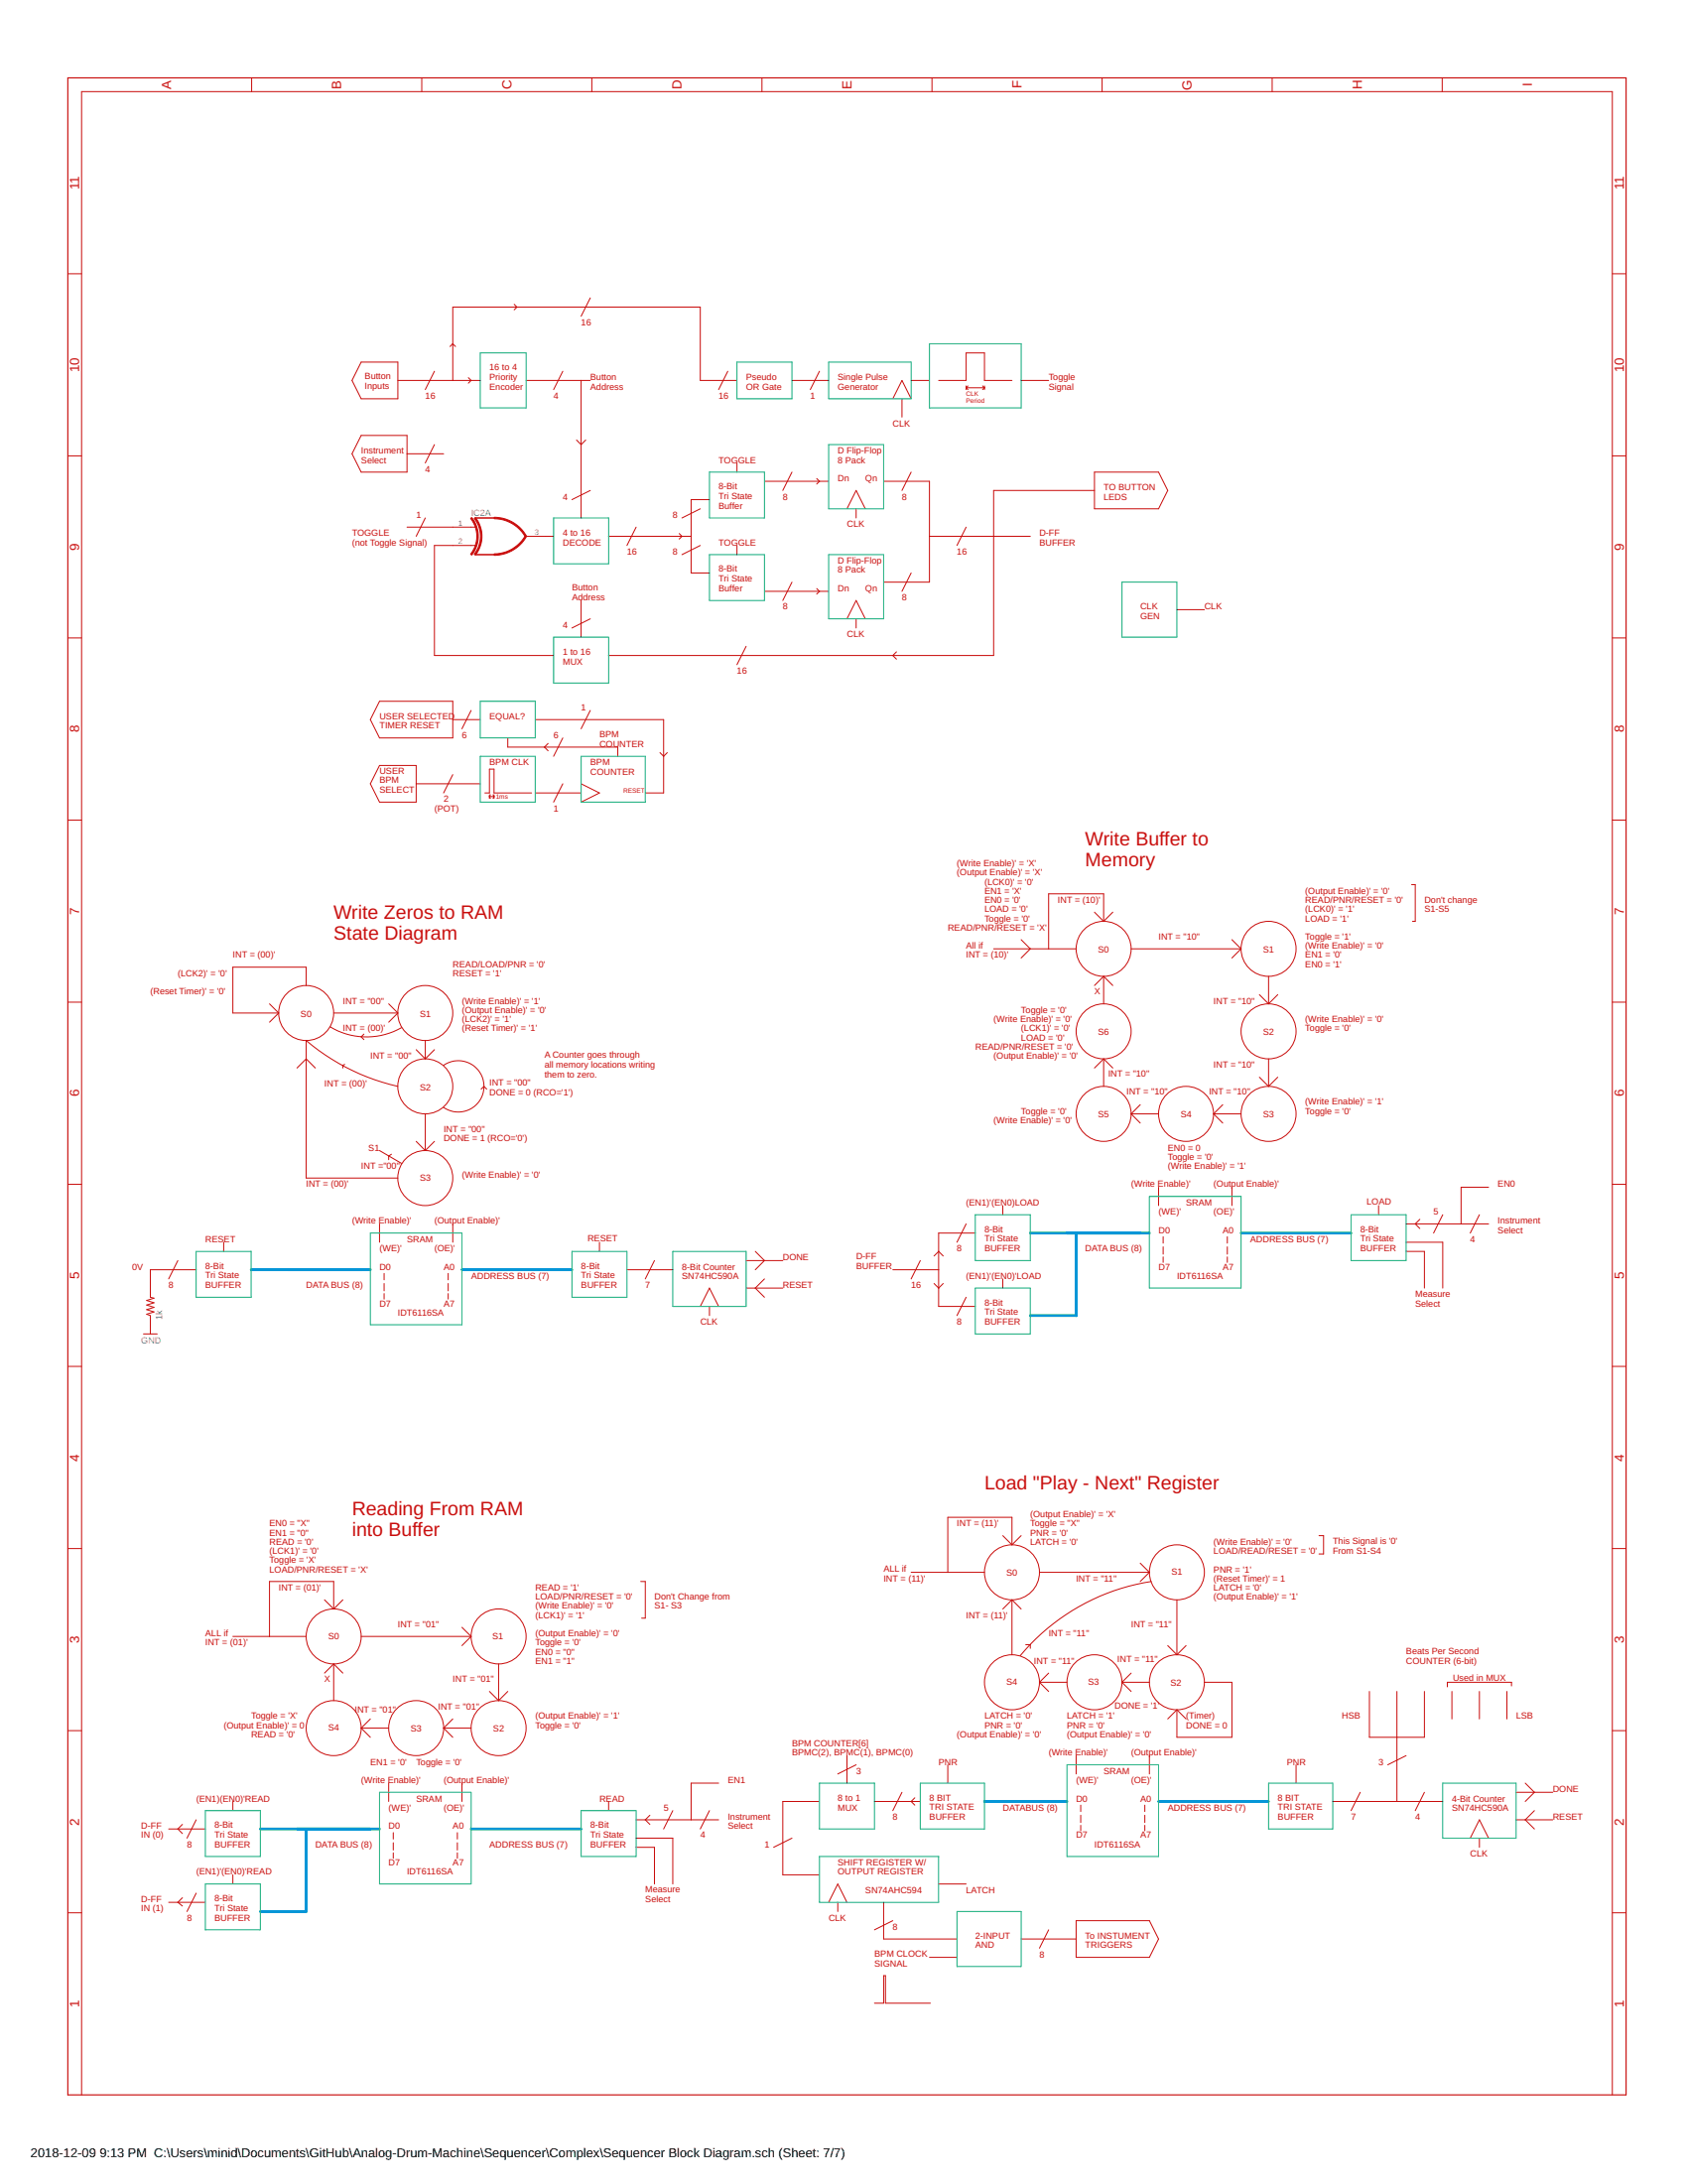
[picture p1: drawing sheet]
<svg xmlns="http://www.w3.org/2000/svg" width="467mm" height="605mm" viewBox="0 0 467 605" stroke-linecap="round" stroke-linejoin="round" font-family="sans-serif">
<g fill="none" stroke="#c90d0c" stroke-width=".27">
<path d="M69.7 21.6v3.8M116.9 21.6v3.8M164 21.6v3.8M211.1 21.6v3.8M258.2 21.6v3.8M305.4 21.6v3.8M352.5 21.6v3.8M399.6 21.6v3.8M18.8 75.8h3.8M446.7 75.8h3.9M124.7 96l.8-.8 .7 .8M142.5 84.3l.7 .8-.7 .7"/>
<path d="M163.6 82.5l-2.6 5.1M100.1 100.3h10.1v10.2h-10.1l-2.6-5.1zM110.2 105.4h22.9M120.4 102.8l-2.6 5.1M125.5 105.4v-20.3h68.5v20.3h10.2M129.8 104.6l.7 .8-.7 .8M145.8 105.4h17.8M155.9 102.8l-2.5 5.1M161 105.4v38.1M201.7 102.8l-2.6 5.1M219.4 105.4h10.2M227.1 102.8l-2.6 5.1"/>
<path d="M247.4 110.5l2.5-5.1 2.6 5.1M249.9 110.5v5M252.5 105.4h5M260.1 105.4h7.6v-7.6h5.1v7.6h7.6M267.7 106.9v1M267.7 107.4l.5 .5M267.7 107.4h5.1M268.2 106.9l-.5 .5M272.3 106.9l.5 .5M272.8 106.9v1M272.8 107.4l-.5 .5M282.9 105.4h7.7"/>
<path d="M18.8 126.3h3.8M100.1 120.6h12.7v10.2h-12.7l-2.6-5.1zM112.8 125.7h10.1M120.4 123.2l-2.6 5M159.7 121.9l1.3 1.3 1.3-1.3M163.6 135.9l-5.1 2.5M196.6 138.4h-5.1v20.3h5.1M204.2 128.2v2.6M211.8 133.3h17.8M219.4 130.8l-2.5 5.1M226.3 132.6l.8 .7-.8 .8M244.8 133.3h12.7v28h-12.7"/>
<path d="M252.5 130.8l-2.6 5.1M303.3 130.8h17.7l2.6 5.1-2.6 5h-17.7zM303.3 135.9h-28v45.7h-106.7M446.7 126.3h3.9M112.8 146h19M117.8 143.5l-2.5 5.1M131.8 151.1h-11.4v30.5h33M145.8 148.6h7.6M168.6 148.6h22.9M176.3 146l-2.6 5.1M188.2 147.8l.8 .8-.8 .7M194 140.9l-5 2.6"/>
<path d="M194 151.1l-5 2.5M204.2 151.1v2.5M234.7 140.9l2.5-5 2.6 5M237.2 140.9v2.6M252.5 158.7l-2.6 5.1M257.5 148.6h28M267.7 146l-2.5 5.1M18.8 176.7h3.8M161 166.3v10.2M163.6 171.4l-5.1 2.6M206.7 179l-2.5 5.1M211.8 163.8h17.8"/>
<path d="M219.4 161.3l-2.5 5M226.3 163l.8 .8-.8 .8M234.7 171.4l2.5-5.1 2.6 5.1M237.2 171.4v2.6M326.1 168.9h7.6M446.7 176.7h3.9M105.2 194.3h20.3v10.1h-20.3l-2.6-5.1zM125.5 199.3h7.6M130.5 196.8l-2.5 5.1M148.3 199.3h35.6v20.4h-5.1M163.6 196.8l-2.6 5.1M248.4 180.6l-1 1 1 1"/>
<path d="M105.2 212h10.1v10.2h-10.1l-2.6-5.1zM115.3 217.1h17.8M125.5 214.6l-2.6 5.1M134.3 219.7h1.3v-6.6h1.3v6.6h10.4M140.7 204.4v2.6h30.5v2.5M148.3 219.7h12.7M151.9 206l-1 1 1 1M155.9 217.1l-2.5 5.1M155.9 204.4l-2.5 5.1M161 217.1l5.1 2.6-5.1 2.5M182.9 208.5l1 1 1-1M18.8 227.2h3.8"/>
<path d="M135.6 220.2v1M135.6 220.7l.3 .5M135.6 220.7h1.3M135.9 220.2l-.3 .5M136.6 220.2l.3 .5M136.9 220.2v1M136.9 220.7l-.3 .5M446.7 227.2h3.9M303.3 252.7l2.5 2.5M305.8 255.2v-7.6h-15.2v15.2M308.3 252.7l-2.5 2.5M391.1 245.1h1v10.1h-.7"/>
<path d="M18.8 277.6h3.8M74.7 278.1l2.5 2.5M84.8 273v-5.1h-20.3v12.7h12.7M107.7 278.1l2.5 2.5M275.3 262.8h22.9M282.9 260.3l2.6 2.5-2.6 2.6M305.8 270.5v7.6M305.8 270.5l-2.5 2.5M305.8 270.5l2.5 2.5M313.4 262.8h30.5M341.3 260.3l2.6 2.5M343.9 262.8l-2.6 2.6"/>
<path d="M349 275.5l2.5 2.6M351.5 270.5v7.6M354 275.5l-2.5 2.6M446.7 277.6h3.9M77.2 280.6l-2.5 2.6M82.3 295.9l2.5-2.6 2.6 2.6M91.4 284.4a19.6 19.6 0 0 0 19.9 .3M92.5 280.6h17.7M95.5 294.9l-.5 .2v.8M100.8 286.5l-.7 .7 .7 .8M110.2 280.6l-2.5 2.6M115.3 290.8l2.5 2.5"/>
<path d="M117.8 288.2v5.1M120.4 290.8l-2.6 2.5M122.9 295.1a7.1 7.1 0 0 1 11.2 5.8 7.1 7.1 0 0 1-11.2 5.9M305.8 293.3v7.6M305.8 293.3l-2.5 2.6M305.8 293.3l2.5 2.6M349 298.4l2.5 2.5M351.5 293.3v7.6M354 298.4l-2.5 2.5M105.2 318.7l6.1 3.6M108.5 319.7l-.8 .6v1M110.2 300.9a59.7 59.7 0 0 1-25.4-12.7v38.1h25.4"/>
<path d="M115.3 316.2l2.5 2.5M117.8 308.6v10.1M120.4 316.2l-2.6 2.5M133.3 301.7l.8-.8 .8 .8M313.4 308.6h7.6M313.4 308.6l2.5 2.5M315.9 306l-2.5 2.6M336.3 308.6h7.6M336.3 308.6l2.5 2.5M338.8 306l-2.5 2.6M18.8 328.1h3.8M105.2 339v5.1"/>
<path d="M125.5 339v5.1M267.7 339l-2.5 5.1M277.9 334v2.5M321 328.9v5.1M341.3 328.9v5.1M382 334v2.5M389.6 339h22.9M393.4 337.8l-1.3 1.2 1.3 1.3M399.8 336.5l-2.6 5.1M409.9 336.5l-2.5 5.1M412.5 328.9h-7.7v10.1M446.7 328.1h3.9"/>
<path d="M49.3 349.2l-2.6 5.1M54.4 351.7h-12.7v7.7l1 .2-2.1 .7 2.1 .6-2.1 .6 2.1 .7-2.1 .6 2.1 .6-2.1 .7 1.1 .3v5.1M62 344.1v2.6M106.4 352.8v1.7M106.4 355.6v2M106.4 358.4v1.5M124.2 352.8v1.7M124.2 355.6v2M124.2 358.4v1.5M166.1 344.1v2.6M173.7 351.7h12.7M181.3 349.2l-2.5 5.1"/>
<path d="M206.7 356.8h10.2M206.7 349.2h10.2M209.3 346.7l2.5 2.5-2.5 2.5M211.8 354.3l-2.5 2.5 2.5 2.6M247.4 351.7h12.7M255 349.2l-2.5 5.1M258.8 347.9l1.3-1.2 1.2 1.2M258.8 355.6l1.3 1.2 1.2-1.2M267.7 359.4l-2.5 5M270.2 341.6h-10.1v20.3h10.1M277.9 354.3v2.5M322.3 342.6v1.8"/>
<path d="M322.3 345.4v2M322.3 348.2v1.5M340.1 342.6v1.8M340.1 345.4v2M340.1 348.2v1.5M389.6 344.1h10.2v12.7M389.6 346.7h5.1v10.1M18.8 378.5h3.8M39.8 369.5h3.8M194 361.9l2.6-5.1 2.5 5.1M196.6 361.9v2.5M446.7 378.5h3.9"/>
<path d="M18.8 429h3.8M177.5 438.1h1.3v10.2h-1M252.5 435.6h20.3M277.9 425.4l2.5 2.5M280.4 427.9v-7.6h-17.8v15.3M282.9 425.4l-2.5 2.5M288 435.6h30.5M315.9 433l2.6 2.6M318.5 435.6l-2.6 2.5M319 438.1a59.1 59.1 0 0 0-36.3 20.6M365.5 425.4h1.2v5.1h-1.2M446.7 429h3.9"/>
<path d="M64.5 453.3h20.3M89.9 443.2l2.6 2.5M92.5 445.7v-7.6h-17.8v15.2M95 443.2l-2.5 2.5M100.1 453.3h30.4M128 450.8l2.5 2.5M130.5 453.3l-2.5 2.6M280.4 443.2v15.2M280.4 443.2l-2.5 2.5M280.4 443.2l2.5 2.5M284.2 455.6h1.3v1M323.6 455.9l2.5 2.5"/>
<path d="M326.1 443.2v15.2M328.6 455.9l-2.5 2.5M18.8 479.4h3.8M92.5 460.9v10.2M92.5 460.9l2.5 2.6M92.5 460.9l-2.6 2.6M100.1 478.7l2.5 2.6M100.1 478.7h7.6M102.6 476.2l-2.5 2.5M122.9 478.7h7.6M122.9 478.7l2.6 2.6M125.5 476.2l-2.6 2.5"/>
<path d="M135.6 468.6l2.6 2.5M138.2 460.9v10.2M140.7 468.6l-2.5 2.5M288 466h7.6M288 466l2.6 2.6M290.6 463.5l-2.6 2.5M310.9 466h7.6M310.9 466l2.5 2.6M313.4 463.5l-2.5 2.5M326.1 473.6l2.5 2.6M326.1 473.6l-2.5 2.6M333.7 466h7.6v15.3h-15.2v-7.7"/>
<path d="M379.4 468.6v12.7h15.3v-12.7M387.1 468.6v30.4M402.3 468.6v7.6M409.9 468.6v7.6M417.5 468.6v7.6M418.8 467v-1h-17.8v1.3M446.7 479.4h3.9M64.5 499v2.6M107.7 494v5M128 494v5M168.6 499v2.6M199.1 494h-7.6v10.1"/>
<path d="M227.1 499h-10.2v20.4h10.2M234.7 486.3v7.7M237.2 488.9l-5.1 2.5M242.3 499h12.7M249.9 496.5l-2.5 5.1M253.5 498l-1 1 1 1.1M262.6 488.9v5.1M298.2 486.3v5.1M318.5 486.3v5.1M359.1 488.9v5.1M369.3 499h30.5M376.9 496.5l-2.5 5.1"/>
<path d="M389.6 486.3l-5.1 2.6M394.7 496.5l-2.6 5.1M420.1 496.5h10.1M422.6 494l2.6 2.5-2.6 2.5M46.7 506.7h10.2M50.5 505.4l-1.2 1.3 1.2 1.2M54.4 504.1l-2.6 5.1M64.5 519.4v2.5M109 507.7v1.8M109 510.5v2M109 513.3v1.5M126.7 507.7v1.8"/>
<path d="M126.7 510.5v2M126.7 513.3v1.5M176.3 504.1h22.8M176.3 509.2h10.1v12.7M176.3 511.7h5v10.2M180.1 502.9l-1.3 1.2 1.3 1.3M186.4 501.6l-2.5 5.1M196.6 501.6l-2.6 5.1M219.4 509.2l-5 2.5M299.4 500.1v1.7M299.4 502.9v2M299.4 505.7v1.5"/>
<path d="M317.2 500.1v1.7M317.2 502.9v2M317.2 505.7v1.5M407.4 509.2l2.5-5.1 2.6 5.1M409.9 509.2v2.5M420.1 504.1h10.1M425.2 501.6l-2.6 2.5 2.6 2.6M18.8 529.9h3.8M46.7 527h10.2M50.5 525.7l-1.2 1.3 1.2 1M54.4 524.4l-2.6 5.1M229.6 527l2.5-5.1 2.6 5.1"/>
<path d="M232.1 527v2.5M244.8 527v10.1h20.4M247.4 532.1l-5.1 2.5M260.1 521.9h7.6M282.9 537.1h15.3M290.6 534.6l-2.6 5.1M298.2 532.1h20.3l2.5 5-2.5 5.1h-20.3zM446.7 529.9h3.9M242.3 554.9h2.5v-7.6h.5v7.6h12.5M257.5 542.2h7.7M22.6 580.3v-554.9h424.1v554.9"/>
<circle cx="305.8" cy="262.8" r="7.6"/>
<circle cx="351.5" cy="262.8" r="7.6"/>
<circle cx="84.8" cy="280.6" r="7.6"/>
<circle cx="117.8" cy="280.6" r="7.6"/>
<circle cx="305.8" cy="285.7" r="7.6"/>
<circle cx="351.5" cy="285.7" r="7.6"/>
<circle cx="117.8" cy="300.9" r="7.6"/>
<circle cx="305.8" cy="308.6" r="7.6"/>
<circle cx="328.6" cy="308.6" r="7.6"/>
<circle cx="351.5" cy="308.6" r="7.6"/>
<circle cx="117.8" cy="326.3" r="7.6"/>
<circle cx="280.4" cy="435.6" r="7.6"/>
<circle cx="326.1" cy="435.6" r="7.6"/>
<circle cx="92.5" cy="453.3" r="7.6"/>
<circle cx="138.2" cy="453.3" r="7.6"/>
<circle cx="92.5" cy="478.7" r="7.6"/>
<circle cx="115.3" cy="478.7" r="7.6"/>
<circle cx="138.2" cy="478.7" r="7.6"/>
<circle cx="280.4" cy="466" r="7.6"/>
<circle cx="303.3" cy="466" r="7.6"/>
<circle cx="326.1" cy="466" r="7.6"/>
</g>
<path d="M131.8 143.5h5.1M131.8 153.6h5.1" fill="none" stroke="#c90d0c" stroke-width=".42"/>
<g fill="#c90d0c" stroke="#c90d0c" stroke-width=".27">
<path d="M136.9 153.4a9.8 9.8 0 0 0 8.6-5l.4 .2a10.4 10.4 0 0 1-9 5.2z" fill-rule="evenodd"/>
<path d="M136.9 143.3a10.2 10.2 0 0 1 9 5.2l-.4 .2a9.9 9.9 0 0 0-8.6-5z" fill-rule="evenodd"/>
<path d="M131.4 143.6l.3-.2a8.3 8.3 0 0 1 0 10.4l-.3-.3a7.9 7.9 0 0 0 0-9.9z" fill-rule="evenodd"/>
<path d="M130.4 143.6l.3-.2a8.3 8.3 0 0 1 0 10.4l-.3-.3a7.9 7.9 0 0 0 0-9.9z" fill-rule="evenodd"/>
</g>
<path d="M18.8 21.6h431.8v558.7h-431.8z" fill="none" stroke="#c90d0c" stroke-width=".32"/>
<path d="M69.6 351.7h33M128 351.7h30.5M285.5 341.6h33M298.2 341.6v22.8h-12.7M343.9 341.6h30.5M272.8 499h22.8M321 499h30.5M72.1 506.7h33.1M84.8 506.7v22.8h-12.7M130.5 506.7h30.5" fill="none" stroke="#0696d7" stroke-width=".76"/>
<g fill="none" stroke="#0dab76" stroke-width=".27">
<path d="M133.1 97.8h12.7v15.2h-12.7zM257.5 95.2h25.4v17.8h-25.4zM204.2 100.3h15.2v10.2h-15.2zM229.6 100.3h22.9v10.2h-22.9zM196.6 130.8h15.2v12.7h-15.2zM229.6 123.2h15.2v17.7h-15.2zM153.4 143.5h15.2v12.7h-15.2zM196.6 153.6h15.2v12.7h-15.2zM229.6 153.6h15.2v17.8h-15.2zM153.4 176.5h15.2v12.7h-15.2zM310.9 161.3h15.2v15.2h-15.2zM133.1 194.3h15.2v10.1h-15.2z"/>
<path d="M133.1 209.5h15.2v12.7h-15.2zM161 209.5h17.8v12.7h-17.8zM270.2 336.5h15.3v12.7h-15.3zM318.5 331.4h25.4v25.4h-25.4zM374.4 336.5h15.2v12.7h-15.2zM54.4 346.7h15.2v12.7h-15.2zM102.6 341.6h25.4v25.4h-25.4zM158.5 346.7h15.2v12.7h-15.2zM186.4 346.7h20.3v15.2h-20.3zM270.2 356.8h15.3v12.7h-15.3zM105.2 496.5h25.3v25.4h-25.3zM227.1 494h15.2v12.7h-15.2z"/>
<path d="M255 494h17.8v12.7h-17.8zM295.6 488.9h25.4v25.4h-25.4zM351.5 494h17.8v12.7h-17.8zM399.8 494h20.3v15.2h-20.3zM56.9 501.6h15.2v12.7h-15.2zM161 501.6h15.3v12.7h-15.3zM227.1 514.3h33v12.7h-33zM56.9 521.9h15.2v12.7h-15.2zM265.2 529.5h17.7v15.3h-17.7z"/>
</g>
<g font-size="5.4" fill="#c90d0c">
<text x="300.7" y="234.3">Write Buffer to</text>
<text x="300.7" y="240">Memory</text>
<text x="92.4" y="254.6">Write Zeros to RAM</text>
<text x="92.4" y="260.3">State Diagram</text>
<text x="272.8" y="412.7">Load &quot;Play - Next&quot; Register</text>
<text x="97.5" y="419.7">Reading From RAM</text>
<text x="97.5" y="425.4">into Buffer</text>
</g>
<g font-size="3.7" fill="#c90d0c">
<text x="424.5" y="24" transform="rotate(-90 424.5 24)">I</text>
<text x="47.5" y="24.7" transform="rotate(-90 47.5 24.7)">A</text>
<text x="94.6" y="24.7" transform="rotate(-90 94.6 24.7)">B</text>
<text x="141.7" y="24.8" transform="rotate(-90 141.7 24.8)">C</text>
<text x="188.8" y="24.8" transform="rotate(-90 188.8 24.8)">D</text>
<text x="236" y="24.7" transform="rotate(-90 236 24.7)">E</text>
<text x="283.1" y="24.6" transform="rotate(-90 283.1 24.6)">F</text>
<text x="330.2" y="24.9" transform="rotate(-90 330.2 24.9)">G</text>
<text x="377.3" y="24.8" transform="rotate(-90 377.3 24.8)">H</text>
<text x="22" y="52.5" transform="rotate(-90 22 52.5)">11</text>
<text x="449.9" y="52.5" transform="rotate(-90 449.9 52.5)">11</text>
<text x="22" y="103.1" transform="rotate(-90 22 103.1)">10</text>
<text x="449.9" y="103.1" transform="rotate(-90 449.9 103.1)">10</text>
<text x="22" y="152.5" transform="rotate(-90 22 152.5)">9</text>
<text x="449.9" y="152.5" transform="rotate(-90 449.9 152.5)">9</text>
<text x="22" y="203" transform="rotate(-90 22 203)">8</text>
<text x="449.9" y="203" transform="rotate(-90 449.9 203)">8</text>
<text x="22" y="253.4" transform="rotate(-90 22 253.4)">7</text>
<text x="449.9" y="253.4" transform="rotate(-90 449.9 253.4)">7</text>
<text x="22" y="303.9" transform="rotate(-90 22 303.9)">6</text>
<text x="449.9" y="303.9" transform="rotate(-90 449.9 303.9)">6</text>
<text x="22" y="354.3" transform="rotate(-90 22 354.3)">5</text>
<text x="449.9" y="354.3" transform="rotate(-90 449.9 354.3)">5</text>
<text x="22" y="404.8" transform="rotate(-90 22 404.8)">4</text>
<text x="449.9" y="404.8" transform="rotate(-90 449.9 404.8)">4</text>
<text x="22" y="455.2" transform="rotate(-90 22 455.2)">3</text>
<text x="449.9" y="455.2" transform="rotate(-90 449.9 455.2)">3</text>
<text x="22" y="505.7" transform="rotate(-90 22 505.7)">2</text>
<text x="449.9" y="505.7" transform="rotate(-90 449.9 505.7)">2</text>
<text x="22" y="556.1" transform="rotate(-90 22 556.1)">1</text>
<text x="449.9" y="556.1" transform="rotate(-90 449.9 556.1)">1</text>
</g>
<g font-size="3.5">
<text x="8.5" y="597.6">2018-12-09</text>
<text x="27.6" y="597.6">9:13 PM C:\Users\minid\Documents\GitHub\Analog-Drum-Machine\Sequencer\Complex\Sequencer Block Diagram.sch (Sheet: 7/7)</text>
</g>
<g font-size="2.5" fill="#c90d0c">
<text x="161" y="90.1">16</text>
<text x="101.1" y="105">Button</text>
<text x="101.1" y="107.7">Inputs</text>
<text x="135.6" y="102.6">16 to 4</text>
<text x="135.6" y="105.3">Priority</text>
<text x="135.6" y="107.9">Encoder</text>
<text x="163.6" y="105.3">Button</text>
<text x="163.6" y="107.9">Address</text>
<text x="206.7" y="105.3">Pseudo</text>
<text x="206.7" y="107.9">OR Gate</text>
<text x="232.1" y="105.3">Single Pulse</text>
<text x="232.1" y="107.9">Generator</text>
<text x="290.5" y="105.3">Toggle</text>
<text x="290.5" y="107.9">Signal</text>
<text x="117.8" y="110.5">16</text>
<text x="153.4" y="110.5">4</text>
<text x="199.1" y="110.5">16</text>
<text x="224.5" y="110.5">1</text>
<text x="247.4" y="118.1">CLK</text>
<text x="100.1" y="125.6">Instrument</text>
<text x="232.1" y="125.6">D Flip-Flop</text>
<text x="100.1" y="128.2">Select</text>
<text x="117.8" y="130.8">4</text>
<text x="199.1" y="128.2">TOGGLE</text>
<text x="232.1" y="128.2">8 Pack</text>
<text x="199.1" y="135.6">8-Bit</text>
<text x="232.1" y="133.3">Dn</text>
<text x="239.8" y="133.3">Qn</text>
<text x="305.8" y="135.7">TO BUTTON</text>
<text x="115.3" y="143.5">1</text>
<text x="155.9" y="138.4">4</text>
<text x="186.4" y="143.5">8</text>
<text x="199.1" y="138.3">Tri State</text>
<text x="199.1" y="140.9">Buffer</text>
<text x="216.9" y="138.4">8</text>
<text x="249.9" y="138.4">8</text>
<text x="305.8" y="138.4">LEDS</text>
<text x="97.5" y="148.4">TOGGLE</text>
<text x="155.9" y="148.4">4 to 16</text>
<text x="234.7" y="146">CLK</text>
<text x="288" y="148.4">D-FF</text>
<text x="97.5" y="151.1">(not Toggle Signal)</text>
<text x="155.9" y="151.1">DECODE</text>
<text x="173.7" y="153.6">16</text>
<text x="186.4" y="153.6">8</text>
<text x="199.1" y="151.1">TOGGLE</text>
<text x="265.1" y="153.6">16</text>
<text x="288" y="151.1">BUFFER</text>
<text x="199.1" y="158.5">8-Bit</text>
<text x="199.1" y="161.1">Tri State</text>
<text x="232.1" y="156.1">D Flip-Flop</text>
<text x="232.1" y="158.7">8 Pack</text>
<text x="158.5" y="163.7">Button</text>
<text x="158.5" y="166.3">Address</text>
<text x="199.1" y="163.8">Buffer</text>
<text x="232.1" y="163.8">Dn</text>
<text x="239.8" y="163.8">Qn</text>
<text x="249.9" y="166.3">8</text>
<text x="155.9" y="174">4</text>
<text x="216.9" y="168.9">8</text>
<text x="315.9" y="168.8">CLK</text>
<text x="315.9" y="171.4">GEN</text>
<text x="333.7" y="168.9">CLK</text>
<text x="234.7" y="176.5">CLK</text>
<text x="155.9" y="181.5">1 to 16</text>
<text x="155.9" y="184.1">MUX</text>
<text x="204.2" y="186.7">16</text>
<text x="161" y="196.8">1</text>
<text x="105.1" y="199.2">USER SELECTED</text>
<text x="105.1" y="201.9">TIMER RESET</text>
<text x="135.6" y="199.4">EQUAL?</text>
<text x="128" y="204.4">6</text>
<text x="153.4" y="204.4">6</text>
<text x="166.1" y="204.3">BPM</text>
<text x="166.1" y="207">COU</text>
<text x="171.6" y="207">NTER</text>
<text x="105.1" y="214.3">USER</text>
<text x="135.6" y="212.1">BPM CLK</text>
<text x="163.6" y="211.9">BPM</text>
<text x="163.6" y="214.6">COUNTER</text>
<text x="105.1" y="217">BPM</text>
<text x="105.1" y="219.7">SELECT</text>
<text x="120.4" y="224.8">(POT)</text>
<text x="122.9" y="222.2">2</text>
<text x="153.4" y="224.8">1</text>
<text x="265.1" y="240">(Write Enable)' = 'X'</text>
<text x="265.1" y="242.5">(Output Enable)' = 'X'</text>
<text x="272.8" y="245.1">(LCK0)' = '0'</text>
<text x="272.8" y="247.6">EN1 = 'X'</text>
<text x="272.8" y="250.2">EN0 = '0'</text>
<text x="293.1" y="250.2">INT = (10)'</text>
<text x="361.7" y="247.6">(Output Enable)' = '0'</text>
<text x="361.7" y="250.2">READ/PNR/RESET = '0'</text>
<text x="394.7" y="250">Don't change</text>
<text x="262.6" y="257.8">READ/PNR/RESET = 'X'</text>
<text x="272.8" y="252.7">LOAD = '0'</text>
<text x="272.8" y="255.2">Toggle = '0'</text>
<text x="361.7" y="255.2">LOAD = '1'</text>
<text x="361.7" y="252.7">(LCK0)' = '1'</text>
<text x="394.7" y="252.7">S1-S5</text>
<text x="267.7" y="262.7">All if</text>
<text x="304.3" y="263.9">S0</text>
<text x="321" y="260.3">INT = &quot;10&quot;</text>
<text x="350" y="263.9">S1</text>
<text x="361.7" y="260.3">Toggle = '1'</text>
<text x="361.7" y="262.9">(Write Enable)' = '0'</text>
<text x="64.5" y="265.4">INT = (00)'</text>
<text x="125.5" y="267.9">READ/LOAD/PNR = '0'</text>
<text x="267.7" y="265.4">INT = (10)'</text>
<text x="361.7" y="267.9">EN0 = '1'</text>
<text x="361.7" y="265.4">EN1 = '0'</text>
<text x="41.7" y="275.6">(Reset Timer)' = '0'</text>
<text x="49.3" y="270.5">(LCK2)' = '0'</text>
<text x="125.5" y="270.5">RESET = '1'</text>
<text x="303.2" y="275.6">X</text>
<text x="83.3" y="281.6">S0</text>
<text x="95" y="278.1">INT = &quot;00&quot;</text>
<text x="116.3" y="281.6">S1</text>
<text x="128" y="278.1">(Write Enable)' = '1'</text>
<text x="128" y="280.6">(Output Enable)' = '0'</text>
<text x="282.9" y="280.6">Toggle = '0'</text>
<text x="336.3" y="278.1">INT = &quot;10&quot;</text>
<text x="95" y="285.7">INT = (00)'</text>
<text x="128" y="283.2">(LCK2)' = '1'</text>
<text x="128" y="285.7">(Reset Timer)' = '1'</text>
<text x="275.3" y="283.2">(Write Enable)' = '0'</text>
<text x="282.9" y="285.7">(LCK1)' = '0'</text>
<text x="304.3" y="286.7">S6</text>
<text x="350" y="286.7">S2</text>
<text x="361.7" y="283.2">(Write Enable)' = '0'</text>
<text x="361.7" y="285.7">Toggle = '0'</text>
<text x="102.6" y="293.3">INT = &quot;00&quot;</text>
<text x="150.9" y="293.1">A Counter goes through</text>
<text x="270.2" y="290.8">READ/PNR/RESET = '0'</text>
<text x="275.3" y="293.3">(Output Enable)' = '0'</text>
<text x="282.9" y="288.3">LOAD = '0'</text>
<text x="150.9" y="295.7">all memory locations writing</text>
<text x="150.9" y="298.4">them to zero.</text>
<text x="307.1" y="298.2">INT = &quot;10&quot;</text>
<text x="336.3" y="295.9">INT = &quot;10&quot;</text>
<text x="89.9" y="300.9">INT = (00)'</text>
<text x="116.3" y="302">S2</text>
<text x="135.6" y="300.8">INT = &quot;00&quot;</text>
<text x="135.6" y="303.5">DONE = 0 (RCO='1')</text>
<text x="312.1" y="303.2">INT = &quot;10&quot;</text>
<text x="335" y="303.2">INT = &quot;10&quot;</text>
<text x="275.3" y="311.1">(Write Enable)' = '0'</text>
<text x="282.9" y="308.6">Toggle = '0'</text>
<text x="304.3" y="309.6">S5</text>
<text x="327.1" y="309.6">S4</text>
<text x="350" y="309.6">S3</text>
<text x="361.7" y="306">(Write Enable)' = '1'</text>
<text x="361.7" y="308.6">Toggle = '0'</text>
<text x="122.9" y="313.5">INT = &quot;00&quot;</text>
<text x="122.9" y="316.2">DONE = 1 (RCO='0')</text>
<text x="100.1" y="323.8">INT =&quot;00&quot;</text>
<text x="102.1" y="318.7">S1</text>
<text x="323.6" y="318.7">EN0 = 0</text>
<text x="323.6" y="321.3">Toggle = '0'</text>
<text x="323.6" y="323.8">(Write Enable)' = '1'</text>
<text x="84.8" y="328.9">INT = (00)'</text>
<text x="116.3" y="327.1">S3</text>
<text x="128" y="326.3">(Write Enable)' = '0'</text>
<text x="313.4" y="328.9">(Write Enable)'</text>
<text x="336.3" y="328.9">(Output Enable)'</text>
<text x="415" y="328.9">EN0</text>
<text x="267.7" y="334">(EN1)'(EN0)LOAD</text>
<text x="328.6" y="334">SRAM</text>
<text x="378.7" y="333.7">LOAD</text>
<text x="97.5" y="339">(Write Enable)'</text>
<text x="120.4" y="339">(Output Enable)'</text>
<text x="272.8" y="341.3">8-Bit</text>
<text x="321" y="341.6">D0</text>
<text x="321" y="336.5">(WE)'</text>
<text x="336.3" y="336.5">(OE)'</text>
<text x="338.8" y="341.6">A0</text>
<text x="376.9" y="341.3">8-Bit</text>
<text x="397.2" y="336.5">5</text>
<text x="415" y="338.9">Instrument</text>
<text x="415" y="341.6">Select</text>
<text x="56.9" y="344.1">RESET</text>
<text x="105.1" y="346.7">(WE)'</text>
<text x="112.8" y="344.1">SRAM</text>
<text x="120.4" y="346.7">(OE)'</text>
<text x="162.8" y="343.9">RESET</text>
<text x="265.1" y="346.7">8</text>
<text x="272.8" y="344">Tri State</text>
<text x="272.8" y="346.7">BUFFER</text>
<text x="300.7" y="346.7">DATA BUS (8)</text>
<text x="346.4" y="344.1">ADDRESS BUS (7)</text>
<text x="376.9" y="344">Tri State</text>
<text x="376.9" y="346.7">BUFFER</text>
<text x="407.4" y="344.1">4</text>
<text x="36.6" y="351.7">0V</text>
<text x="56.9" y="351.5">8-Bit</text>
<text x="105.1" y="351.7">D0</text>
<text x="122.9" y="351.7">A0</text>
<text x="161" y="351.5">8-Bit</text>
<text x="189" y="351.7">8-Bit Counter</text>
<text x="216.9" y="349.2">DONE</text>
<text x="237.2" y="349">D-FF</text>
<text x="237.2" y="351.6">BUFFER</text>
<text x="321" y="351.7">D7</text>
<text x="338.8" y="351.7">A7</text>
<text x="46.7" y="356.8">8</text>
<text x="56.9" y="354.2">Tri State</text>
<text x="56.9" y="356.8">BUFFER</text>
<text x="84.8" y="356.8">DATA BUS (8)</text>
<text x="130.5" y="354.3">ADDRESS BUS (7)</text>
<text x="161" y="354.2">Tri State</text>
<text x="161" y="356.8">BUFFER</text>
<text x="178.8" y="356.8">7</text>
<text x="189" y="354.3">SN74HC590A</text>
<text x="216.9" y="356.8">RESET</text>
<text x="252.5" y="356.8">16</text>
<text x="267.7" y="354.3">(EN1)'(EN0)'LOAD</text>
<text x="326.1" y="354.3">IDT6116SA</text>
<text x="392.1" y="359.2">Measure</text>
<text x="105.1" y="361.9">D7</text>
<text x="110.2" y="364.4">IDT6116SA</text>
<text x="122.9" y="361.9">A7</text>
<text x="272.8" y="361.7">8-Bit</text>
<text x="272.8" y="364.3">Tri State</text>
<text x="392.1" y="361.9">Select</text>
<text x="194" y="367">CLK</text>
<text x="265.1" y="367">8</text>
<text x="272.8" y="367">BUFFER</text>
<text x="74.7" y="422.9">EN0 = &quot;X&quot;</text>
<text x="74.7" y="425.4">EN1 = &quot;0&quot;</text>
<text x="265.1" y="422.9">INT = (11)'</text>
<text x="285.5" y="422.9">Toggle = &quot;X&quot;</text>
<text x="285.5" y="425.4">PNR = '0'</text>
<text x="285.5" y="420.3">(Output Enable)' = 'X'</text>
<text x="74.7" y="427.9">READ = '0'</text>
<text x="74.7" y="430.5">(LCK1)' = '0'</text>
<text x="285.5" y="427.9">LATCH = '0'</text>
<text x="336.3" y="430.5">LOAD/READ/RESET = '0'</text>
<text x="336.3" y="427.9">(Write Enable)' = '0'</text>
<text x="369.3" y="427.8">This Signal is '0'</text>
<text x="369.3" y="430.5">From S1-S4</text>
<text x="74.7" y="433">Toggle = 'X'</text>
<text x="74.7" y="435.6">LOAD/PNR/RESET = 'X'</text>
<text x="244.8" y="435.4">ALL if</text>
<text x="278.9" y="436.6">S0</text>
<text x="324.6" y="436.3">S1</text>
<text x="336.3" y="435.6">PNR = '1'</text>
<text x="77.2" y="440.6">INT = (01)'</text>
<text x="148.3" y="443.2">LOAD/PNR/RESET = '0'</text>
<text x="148.3" y="440.6">READ = '1'</text>
<text x="181.3" y="443.1">Don't Change from</text>
<text x="244.8" y="438.1">INT = (11)'</text>
<text x="298.2" y="438.1">INT = &quot;11&quot;</text>
<text x="336.3" y="440.6">LATCH = '0'</text>
<text x="336.3" y="438.1">(Reset Timer)' = 1</text>
<text x="336.3" y="443.2">(Output Enable)' = '1'</text>
<text x="148.3" y="445.7">(Write Enable)' = '0'</text>
<text x="148.3" y="448.3">(LCK1)' = '1'</text>
<text x="181.3" y="445.7">S1- S3</text>
<text x="267.7" y="448.3">INT = (11)'</text>
<text x="56.9" y="453.2">ALL if</text>
<text x="56.9" y="455.9">INT = (01)'</text>
<text x="90.9" y="454.1">S0</text>
<text x="110.2" y="450.8">INT = &quot;01&quot;</text>
<text x="136.4" y="454.1">S1</text>
<text x="148.3" y="453.3">(Output Enable)' = '0'</text>
<text x="148.3" y="455.9">Toggle = '0'</text>
<text x="290.5" y="453.3">INT = &quot;11&quot;</text>
<text x="313.4" y="450.8">INT = &quot;11&quot;</text>
<text x="148.3" y="461">EN1 = &quot;1&quot;</text>
<text x="148.3" y="458.4">EN0 = &quot;0&quot;</text>
<text x="286.5" y="461">INT = &quot;11&quot;</text>
<text x="309.6" y="460.4">INT = &quot;11&quot;</text>
<text x="389.6" y="458.3">Beats Per Second</text>
<text x="389.6" y="461">COUNTER (6-bit)</text>
<text x="89.9" y="466">X</text>
<text x="125.5" y="466">INT = &quot;01&quot;</text>
<text x="278.9" y="466.8">S4</text>
<text x="301.5" y="466.8">S3</text>
<text x="324.3" y="467.1">S2</text>
<text x="402.5" y="465.8">Used in MUX</text>
<text x="121.4" y="473.7">INT = &quot;01&quot;</text>
<text x="308.8" y="473.4">DONE = '1'</text>
<text x="62" y="478.7">(Output Enable)' = 0</text>
<text x="69.6" y="476.2">Toggle = 'X'</text>
<text x="90.9" y="479.5">S4</text>
<text x="98.3" y="474.4">INT = &quot;01&quot;</text>
<text x="113.8" y="479.8">S3</text>
<text x="136.6" y="479.8">S2</text>
<text x="148.3" y="476.2">(Output Enable)' = '1'</text>
<text x="148.3" y="478.7">Toggle = '0'</text>
<text x="272.8" y="476.1">LATCH = '0'</text>
<text x="272.8" y="478.7">PNR = '0'</text>
<text x="295.6" y="476.1">LATCH = '1'</text>
<text x="295.6" y="478.7">PNR = '0'</text>
<text x="328.6" y="476.1">(Timer)</text>
<text x="328.6" y="478.7">DONE = 0</text>
<text x="371.8" y="476.2">HSB</text>
<text x="420.1" y="476.2">LSB</text>
<text x="69.6" y="481.3">READ = '0'</text>
<text x="219.4" y="483.7">BPM COUNTER[6]</text>
<text x="265.1" y="481.3">(Output Enable)' = '0'</text>
<text x="295.6" y="481.3">(Output Enable)' = '0'</text>
<text x="102.6" y="488.9">EN1 = '0'</text>
<text x="115.3" y="488.9">Toggle = '0'</text>
<text x="219.4" y="486.4">BPMC(2), BPMC(1), BPMC(0)</text>
<text x="237.2" y="491.4">3</text>
<text x="260.1" y="488.9">PNR</text>
<text x="290.5" y="486.4">(Write Enable)'</text>
<text x="305.8" y="491.4">SRAM</text>
<text x="313.4" y="486.4">(Output Enable)'</text>
<text x="356.6" y="488.9">PNR</text>
<text x="382" y="488.9">3</text>
<text x="100.1" y="494">(Write Enable)'</text>
<text x="122.9" y="494">(Output Enable)'</text>
<text x="201.7" y="494">EN1</text>
<text x="298.2" y="494">(WE)'</text>
<text x="313.4" y="494">(OE)'</text>
<text x="430.2" y="496.5">DONE</text>
<text x="54.4" y="499.1">(EN1)(EN</text>
<text x="65.2" y="499.1">0)'READ</text>
<text x="107.7" y="501.6">(WE)'</text>
<text x="115.3" y="499.1">SRAM</text>
<text x="122.9" y="501.6">(OE)'</text>
<text x="166.1" y="499.1">READ</text>
<text x="183.9" y="501.6">5</text>
<text x="232.1" y="498.9">8 to 1</text>
<text x="232.1" y="501.6">MUX</text>
<text x="257.5" y="498.8">8 BIT</text>
<text x="257.5" y="501.5">TRI STATE</text>
<text x="277.8" y="501.6">DATABUS (8)</text>
<text x="298.2" y="499.1">D0</text>
<text x="315.9" y="499.1">A0</text>
<text x="323.6" y="501.6">ADDRESS BUS (7)</text>
<text x="354" y="498.8">8 BIT</text>
<text x="354" y="501.5">TRI STATE</text>
<text x="402.3" y="499.1">4-Bit Counter</text>
<text x="402.3" y="501.6">SN74HC590A</text>
<text x="39.1" y="506.5">D-FF</text>
<text x="39.1" y="509.2">IN (0)</text>
<text x="59.4" y="506.4">8-Bit</text>
<text x="59.4" y="509.1">Tri State</text>
<text x="107.7" y="506.7">D0</text>
<text x="125.5" y="506.7">A0</text>
<text x="163.6" y="506.4">8-Bit</text>
<text x="163.6" y="509.1">Tri State</text>
<text x="194" y="509.2">4</text>
<text x="201.7" y="504">Instrument</text>
<text x="201.7" y="506.7">Select</text>
<text x="247.4" y="504.1">8</text>
<text x="257.5" y="504.1">BUFFER</text>
<text x="298.2" y="509.2">D7</text>
<text x="315.9" y="509.2">A7</text>
<text x="354" y="504.1">BUFFER</text>
<text x="374.4" y="504.1">7</text>
<text x="392.1" y="504.1">4</text>
<text x="430.2" y="504.1">RESET</text>
<text x="51.8" y="511.8">8</text>
<text x="59.4" y="511.8">BUFFER</text>
<text x="87.4" y="511.8">DATA BUS (8)</text>
<text x="135.6" y="511.8">ADDRESS BUS (7)</text>
<text x="163.6" y="511.8">BUFFER</text>
<text x="211.8" y="511.8">1</text>
<text x="303.2" y="511.8">IDT6116SA</text>
<text x="407.4" y="514.3">CLK</text>
<text x="54.4" y="519.4">(EN1)'(EN0)'READ</text>
<text x="107.7" y="516.8">D7</text>
<text x="112.8" y="519.4">IDT6116SA</text>
<text x="125.5" y="516.8">A7</text>
<text x="232.1" y="516.7">SHIFT REGISTER W/</text>
<text x="232.1" y="519.4">OUTPUT REGISTER</text>
<text x="39.1" y="526.9">D-FF</text>
<text x="59.4" y="526.7">8-Bit</text>
<text x="178.8" y="524.3">Measure</text>
<text x="178.8" y="527">Select</text>
<text x="239.8" y="524.5">SN74AHC594</text>
<text x="267.7" y="524.5">LATCH</text>
<text x="39.1" y="529.5">IN (1)</text>
<text x="51.8" y="532.1">8</text>
<text x="59.4" y="529.4">Tri State</text>
<text x="59.4" y="532.1">BUFFER</text>
<text x="229.6" y="532.1">CLK</text>
<text x="247.4" y="534.6">8</text>
<text x="270.2" y="537">2-INPUT</text>
<text x="270.2" y="539.7">AND</text>
<text x="300.7" y="537">To INSTUMENT</text>
<text x="300.7" y="539.7">TRIGGERS</text>
<text x="242.3" y="542.1">BPM CLOCK</text>
<text x="242.3" y="544.8">SIGNAL</text>
<text x="288" y="542.2">8</text>
</g>
<g font-size="2.5" fill="#808080">
<text x="130.5" y="142.8">IC2A</text>
<text x="45" y="365.7" transform="rotate(-90 45 365.7)">1k</text>
<text x="39.1" y="372.1">GND</text>
</g>
<g font-size="2.1" fill="#808080">
<text x="127" y="145.7">1</text>
<text x="148.1" y="148.2">3</text>
<text x="127" y="150.7">2</text>
</g>
<g font-size="1.8" fill="#c90d0c">
<text x="267.7" y="109.6">CLK</text>
<text x="267.7" y="111.5">Period</text>
<text x="137.4" y="221.2">1ms</text>
<text x="172.7" y="219.7">RESET</text>
</g>
</svg>
